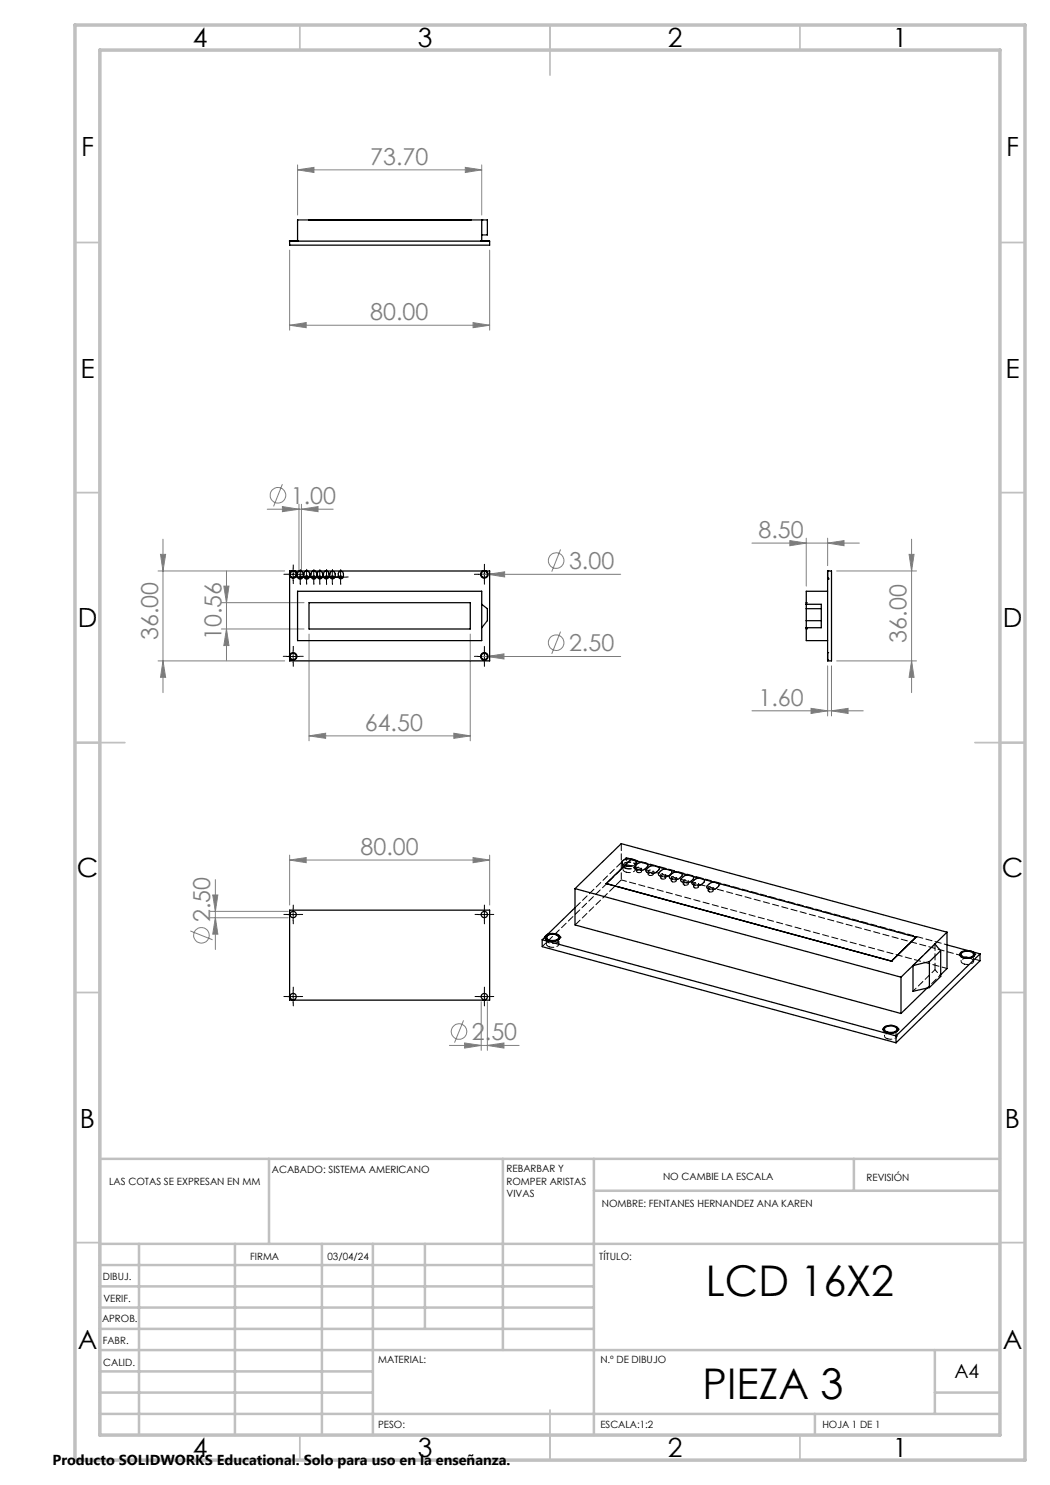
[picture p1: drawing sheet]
<svg xmlns="http://www.w3.org/2000/svg" width="210mm" height="297mm" viewBox="0 0 210 297" stroke-linecap="round" stroke-linejoin="round" font-family="sans-serif">
<g fill="none" stroke="#808080" stroke-width=".2">
<path d="M59.5 34l3.3-.5v1zM59.5 33v10M59.5 34h36.8M93.1 33.5l3.2 .5-3.2 .5zM96.3 33v10M57.9 50v16M97.9 50v16M57.9 65l3.3-.5v1zM57.9 65h40M94.6 64.5l3.3 .5-3.3 .5zM56.5 96.8l-1.8 4.5M31.6 114.2h25.3"/>
<path d="M32.1 110.9h1l-.5 3.3zM32.6 107.8v30.7M44.8 117.2h1l-.5 3.3zM45.3 114.2v17.9M53.4 101.8h13.2M56.5 101.3l3.3 .5-3.3 .5zM59.8 100.9v13.5M60.3 101.8l3.3-.5v1zM60.3 100.9v13.5M96.1 114.9h28M97.6 114.9l3.3-.5v1zM112.1 109.9l-1.8 4.4"/>
<path d="M150.4 108.6h21.5M158 108.1l3.3 .5-3.3 .5zM161.3 107.6v9.6M165.5 108.6l3.3-.5v1zM165.5 107.6v5.5M167.3 114.2h16M181.8 110.9h1l-.5 3.3zM182.3 107.8v30.7M31.6 132.2h25.3M32.6 132.2l.5 3.3h-1zM44.3 120.5h16.5M44.3 125.8h16.5"/>
<path d="M45.3 125.8l.5 3.3h-1zM61.8 126.8v21.4M94.1 126.8v21.4M96.2 131.3h27.9M97.5 131.3l3.3-.5v1zM112.1 126.3l-1.8 4.5M165.5 133.2v10M166.3 133.2v10M167.3 132.2h16M182.3 132.2l.5 3.3h-1zM61.8 147.2l3.3-.6v1.1zM61.8 147.2h32.3"/>
<path d="M90.8 146.6l3.3 .6-3.3 .5zM150.4 142.2h22.2M162.2 141.7l3.3 .5-3.3 .5zM166.3 142.2l3.3-.5v1zM42.5 179h1.1l-.5 3.3zM43.1 175.9v14M57.9 172l3.3-.5v1zM57.9 171v10M57.9 172h40M94.6 171.5l3.3 .5-3.3 .5zM97.9 171v10M38.1 186.2l4.4 1.8"/>
<path d="M42.1 182.3h15.5M42.1 183.5h15.5M43.1 183.5l.5 3.3h-1.1zM89.9 209.1h13.9M92.7 204.1l-1.8 4.4M92.9 208.6l3.3 .5-3.3 .5zM96.2 200.3v9.8M97.5 209.1l3.3-.5v1zM97.5 200.3v9.8"/>
<circle cx="55.6" cy="99.1" r="1.56"/>
<circle cx="111.2" cy="112.1" r="1.56"/>
<circle cx="111.2" cy="128.5" r="1.55"/>
<circle cx="40.3" cy="187.1" r="1.55"/>
<circle cx="91.8" cy="206.3" r="1.56"/>
</g>
<g fill="none" stroke="#000" stroke-width=".2" stroke-dasharray="15.2 1.3 1.3 1.3">
<path d="M57.4 114.9h-.6M58.7 113.6v-.6M58.7 116.1v.6M58.8 115.4h-.2M59.9 114.9h.6M60.1 114.2v-.3M60.1 116.7v.2M60.1 115.4h-.3M61.3 115.4h.3M61.3 114.1v-.2M61.3 116.6v.3M61.5 115.4h-.2"/>
<path d="M62.6 115.4h.2M62.7 115.4h-.2M62.8 114.1v-.2M62.8 116.6v.3M64 114.1v-.2M64 116.6v.3M64 115.4h.3M64.1 115.4h-.3M65.2 115.4h.3M65.2 115.4h-.2M65.3 114.1v-.2M65.3 116.6v.3"/>
<path d="M66.5 114.1v-.2M66.5 116.6v.3M66.6 115.4h.2M66.9 115.4h-.3M67.7 115.4h.3M68.1 114.1v-.2M68.1 116.6v.3M69.4 115.4h.2M95.6 114.9h-.7M96.9 113.6v-.7M96.9 116.1v.8M98.1 114.9h.8"/>
<path d="M57.4 131.3h-.7M58.7 130v-.7M58.7 132.5v.8M59.9 131.3h.8M95.6 131.3h-.7M96.9 130v-.7M96.9 132.5v.8M98.1 131.3h.8M57.4 199.3h-.6M57.4 182.9h-.6M58.7 198.1v-.7M58.7 181.6v-.6"/>
<path d="M58.7 184.1v.7M59.9 199.3h.6M59.9 182.9h.6M95.6 182.9h-.6M95.6 199.3h-.6M96.9 181.6v-.6M96.9 184.1v.7M96.9 198.1v-.7M98.1 182.9h.7M98.1 199.3h.7M58.7 200.6v.6M96.9 200.6v.6"/>
</g>
<g fill="none" stroke="#000" stroke-width=".2">
<path d="M57.4 114.9h2.5M58.6 113.6v2.5M58.8 115.4h2.5M60 114.2v2.5M60.1 115.4h2.5M61.3 114.1v2.5M61.5 115.4h7.9M62.8 114.2v2.5M64 114.2v2.5M65.3 114.2v2.5M66.5 114.2v2.5M68.1 114.2v2.5"/>
<path d="M95.6 114.9h2.5M96.9 113.6v2.5M57.4 131.3h2.5M58.6 130v2.5M95.6 131.3h2.5M96.9 130v2.5M57.4 199.3h2.5M57.4 182.9h2.5M58.6 181.6v2.5M58.6 198.1v2.5M95.6 199.3h2.5M95.6 182.9h2.5"/>
<path d="M96.9 181.6v2.5M96.9 198.1v2.5"/>
</g>
<g fill="none" stroke="#c0c0c0" stroke-width=".35">
<path d="M60 5v5M110 5v10M160 5v5M15 48.5h5M200 48.5h5M15 98.5h5M200 98.5h5M15 148.5h10M195 148.5h10M15 198.5h5M200 198.5h5M15 248.5h5"/>
<path d="M200 248.5h5M60 287v5M110 282v10M160 287v5"/>
</g>
<g fill="none" stroke="#c0c0c0" stroke-width=".5">
<path d="M53.8 231.8v17M100.6 231.8v38.2M118.8 231.8v55.2M118.8 238.2h81.2M170.8 231.8v6.4M200 231.8h-180v55.2M20 248.8h180M20 257.3h98.8M20 253h98.8M27.8 248.8v38.2M47 248.8v38.2M64.4 248.8v38.2"/>
<path d="M74.6 248.8v38.2M85 248.8v17M20 265.8h98.8M20 261.5h98.8M20 278.5h54.6M20 274.3h54.6M20 270h180M187 278.5h13M187 270v12.8M20 282.8h180M163 282.8v4.2"/>
</g>
<path d="M15 5h190v287h-190zM20 10h180v277h-180z" fill="none" stroke="#c0c0c0" stroke-width=".7"/>
<g fill="#808080">
<path d="M97.6 114.9l3.3-.5v1z"/>
<path d="M61.8 147.2l3.3-.6v1.1zM90.8 146.6l3.3 .6-3.3 .5zM97.5 131.3l3.3 .5v-1zM56.5 101.3l3.3 .5-3.3 .5zM60.3 101.8l3.3-.5v1zM158 108.1l3.3 .5-3.3 .5zM165.5 108.6l3.3-.5v1zM162.2 141.7l3.3 .5-3.3 .5zM166.3 142.2l3.3-.5v1zM57.9 65l3.3-.5v1zM94.6 64.5l3.3 .5-3.3 .5zM59.5 34l3.3-.5v1zM93.1 33.5l3.2 .5-3.2 .5zM92.9 208.6l3.3 .5-3.3 .5zM97.5 209.1l3.3-.5v1zM57.9 172l3.3-.5v1zM94.6 171.5l3.3 .5-3.3 .5z"/>
<path d="M32.6 132.2l.5 3.3h-1zM32.1 110.9h1l-.5 3.3z"/>
<path d="M44.8 117.2h1l-.5 3.3zM45.3 125.8l.5 3.3h-1zM181.8 110.9h1l-.5 3.3zM182.3 132.2l.5 3.3h-1zM42.5 179h1.1l-.5 3.3zM43.1 183.5l.5 3.3h-1.1z"/>
</g>
<g fill="none" stroke="#000" stroke-width=".25">
<path d="M57.9 48.2h.1M57.9 48.2h1.5M57.9 48.2h40v.8h-40zM59.4 48.2h.1M61.8 44h.1M94.1 44h.1M96.1 48.2h.1M96.1 48.2h1.5M96.3 44h.1M96.3 47h1.2v-3h-38l-.1 4.2M96.3 44v4.2M97.6 48.2h.1"/>
<path d="M57.9 115.1v15.9M58.3 114.2h-.4v.4M58.9 114.2h37.7M59.5 118.2h36.8v9.9h-36.8zM59.7 114.3a.58 .58 0 0 1 .6 0 .58 .58 0 0 1 .3 .5v.4a.6 .6 0 0 1-.6 .6 .6 .6 0 0 1-.6-.6l.1-.7zM61 114.3a.58 .58 0 0 1 .9 .5v.4a.56 .56 0 0 1-.6 .6 .56 .56 0 0 1-.5-.6v-.6zM62.4 114.3a.56 .56 0 0 1 .6 0 .56 .56 0 0 1 .3 .5v.4a.56 .56 0 0 1-.5 .6 .56 .56 0 0 1-.6-.6v-.6zM63.6 114.4a.55 .55 0 0 1 .6-.1 .55 .55 0 0 1 .3 .5v.4a.55 .55 0 0 1-.5 .6 .55 .55 0 0 1-.6-.6zM64.8 114.4a.55 .55 0 0 1 .7-.1 .55 .55 0 0 1 .3 .5v.4a.55 .55 0 0 1-.6 .6 .55 .55 0 0 1-.5-.6zM66.2 114.3a.54 .54 0 0 1 .8 .5v.4a.53 .53 0 0 1-.5 .5 .53 .53 0 0 1-.5-.5v-.6zM67.8 114.4a.54 .54 0 0 1 .6-.1 .54 .54 0 0 1 .3 .5v.4a.51 .51 0 0 1-.5 .5 .51 .51 0 0 1-.5-.5zM97.1 114.2h.8v18h-40v-.7"/>
<path d="M165.5 114.1h.1M165.5 115.6h.1M165.5 115.7h.1M165.5 115.8h.1M165.5 114.1v.1M165.5 114.1v1.5M165.5 115.6v.1M165.5 118.2h-4.2v9.9h4.2M165.5 114.2h.8v18h-.8zM61.8 120.5h32.3v5.3h-32.3zM96.3 120.9l1.2 .8v2.4l-1.2 1.5M161.3 125.6h.1"/>
<path d="M161.3 120.9h.1M161.3 120.5h.1M161.3 125.8h.1M161.3 120.9h3v4.7h-3M161.3 124.1h3M161.3 121.7h3M165.5 130.5h.1M165.5 132h.1M165.5 130.5v1.5M115 177.7v7.3l65.2 17.7M115 177.7l65.2 17.7M115 177.7l9.2-9 65.2 17.7"/>
<path d="M121.2 176.7l57.1 15.5M121.2 176.7l5-4.8 57 15.5M121.2 176.7h.1M57.9 199.1v.5M57.9 182.6v.6M57.9 182h40v18h-40zM108.4 188l70.8 19.2M108.4 188v1.3l70.8 19.3M109 187.5h.1M109 187.5a1.39 1.39 0 0 0 1.7 .7l.8-.2 .5-.5M109 187.4l-.6 .6M109.2 187.1a2.18 2.18 0 0 1 2.8 .2 1.02 1.02 0 0 1-1.3 .9 1.41 1.41 0 0 1-1.7-.8z"/>
<path d="M109.4 187.2a1.56 1.56 0 0 1 2.4 .3 1.6 1.6 0 0 1-2.5 .1zM111.7 187.5a1.51 1.51 0 0 0-2.3-.3v.6M112 187.5h.1M115 181.5l-5.5 5.4M178.3 192.2h.1M180.2 195.4v7.3M182.6 193.1h.1M182.6 193.1l-2.4 2.3M182.6 193.1v5.2l3.3-.8M183.2 187.4h.1M183.2 187.4l-4.9 4.8M185.4 197.6l-5.2 5.1"/>
<path d="M185.9 192.3l-3.3 .8M185.9 192.3v5.2M187 188.8l-4.4 4.3M187 188.8l1.1 1.3M188.1 190.1l-2.2 2.2M188.1 190.1v5.2l-2.2 2.2M189.4 186.4v7.3l-1.3 1.3M189.4 189l4.2 1.1M189.4 186.4l-2.4 2.4M191.9 190.9h.1M191.9 190.9a1.9 1.9 0 0 0 2.9 .4l.1-.4M192.2 190.5a2.24 2.24 0 0 1 2.7 .2 1.42 1.42 0 0 1-1.9 .9 .8 .8 0 0 1-.9-1z"/>
<path d="M192.2 190.7a1.79 1.79 0 0 1 2.5 .1 1.26 1.26 0 0 1-1.8 .6l-.6-.3zM194.6 190.4l1.4 .4M194.9 190.9h.1M196 190.8l-16.8 16.4M196 190.8v1.4l-16.8 16.4M58.3 200h.6M96.6 200h.5M176.6 205.8h.1M176.6 205.8a1.85 1.85 0 0 0 2.8 .4l.2-.4M176.7 205.6a2.09 2.09 0 0 1 2.9 .1 1.02 1.02 0 0 1-1.3 .9 1.36 1.36 0 0 1-1.7-.9zM177 205.5a1.59 1.59 0 0 1 2.4 .4 1.6 1.6 0 0 1-2.5 0zM179.2 207.2v1.4"/>
<path d="M179.6 205.8h.1"/>
<circle cx="58.6" cy="114.9" r=".76"/>
<circle cx="58.6" cy="114.9" r=".68"/>
<circle cx="58.6" cy="114.9" r=".63"/>
<circle cx="60" cy="115.4" r=".25"/>
<circle cx="61.3" cy="115.4" r=".25"/>
<circle cx="62.8" cy="115.4" r=".26"/>
<circle cx="64" cy="115.4" r=".26"/>
<circle cx="65.3" cy="115.4" r=".25"/>
<circle cx="66.5" cy="115.4" r=".25"/>
<circle cx="68.1" cy="115.4" r=".26"/>
<circle cx="96.9" cy="114.9" r=".76"/>
<circle cx="96.9" cy="114.9" r=".63"/>
<circle cx="58.6" cy="131.3" r=".75"/>
<circle cx="58.6" cy="131.3" r=".62"/>
<circle cx="96.9" cy="131.3" r=".75"/>
<circle cx="96.9" cy="131.3" r=".62"/>
<circle cx="58.6" cy="182.9" r=".63"/>
<circle cx="58.6" cy="199.3" r=".63"/>
<circle cx="96.9" cy="182.9" r=".63"/>
<circle cx="96.9" cy="199.3" r=".63"/>
</g>
<path d="M125.3 171.5v1.4M127 172l62.4 17M111.8 188.8v-1.3M185.5 197.6l2.7-2.6M192.2 190.9v1.4M194.7 192.3v-1.4M176.9 205.8v1.4M179.4 207.2v-1.4" fill="none" stroke="#000" stroke-width=".2" stroke-dasharray="1.3 .6" stroke-dashoffset=".7"/>
<g fill="none" stroke="#000" stroke-width=".2" stroke-dasharray="1.3 .6" stroke-dashoffset=".2">
<path d="M125.2 173.1a1.45 1.45 0 0 0 2-.7 1.72 1.72 0 0 0-2.7 .1l.1 .3 .6 .3M125.2 173.7a1.45 1.45 0 0 0 2-.7 1.72 1.72 0 0 0-2.7 .1l.1 .3 .6 .3M125.3 172.9l70.7 19.2M127 173.2l-.1 .2a.91 .91 0 0 0 1.2 .7l.9-.3M129.3 173.9l-.1 .1a.9 .9 0 0 0 1.3 .7l.8-.3M129.5 173.4l.1-.2a.91 .91 0 0 0-1.3-.7l-.9 .3M131.7 174l.1-.1a.9 .9 0 0 0-1.2-.8l-.9 .3M131.8 174.5l-.1 .2a.9 .9 0 0 0 1.3 .7l.8-.3M134.3 174.7l.1-.2a.9 .9 0 0 0-1.3-.7l-.9 .3M136.2 175.7l-.1 .2a.86 .86 0 0 0 1.2 .7l.9-.3M138.6 175.9l.1-.2a.86 .86 0 0 0-1.2-.7l-.8 .3M112 187.5a1.55 1.55 0 0 0-1.9-.8l-.6 .2"/>
<path d="M189.4 193.7l-65.1-17.7"/>
</g>
<path d="M124.3 176l-9.3 9" fill="none" stroke="#000" stroke-width=".2" stroke-dasharray="1.3 .6" stroke-dashoffset="-.1"/>
<g fill="none" stroke="#000" stroke-width=".2" stroke-dasharray="1.3 .6">
<path d="M124.3 172.5h.1M124.5 172.5v.6M125.3 171.5l-.4 .4M126.2 171.9l-5 4.8M126.2 171.9h.1M126.8 173.5h.1M127 173.2h.1M127.2 173.1v-.6M127.3 173.7v.6M127.3 172.5h.1M127.4 172.8l-.4 .4M127.4 172.8h.1"/>
<path d="M128.3 174.3v-.6M129 173.8h.1M129.2 174.1h.1M129.3 173.9h.1M129.5 173.4l-.5 .4M129.5 173.4h.1M129.6 173.1h.1M129.6 174.2v.6M129.7 173.4l-.4 .5M129.7 173.4h.1M130.6 174.8v-.6M131.3 174.4h.1"/>
<path d="M131.7 174.8h.1M131.7 174l-.4 .4M131.7 174h.1M131.8 174.5h.1M131.9 173.7h.1M132.1 175v.6M132.2 174.1l-.4 .4M132.2 174.1h.1M133.1 175.6v-.6M133.8 175.1h.1M133.9 175.4h.1M134 175.1h.1"/>
<path d="M134.3 175.5v.6M134.3 174.7l-.5 .4M134.3 174.7h.1M134.4 174.4h.1M134.4 174.7l-.4 .4M134.4 174.7h.1M135.3 176.1v-.6M135.9 175.6v.1M136.1 176h.1M136.2 175.7h.1M136.3 175.2l-.4 .5M136.3 175.2l-.4 .4"/>
<path d="M136.3 175.2h.1M136.5 175h.1M136.6 176.2v.6M136.7 175.3l-.5 .4M136.7 175.3h.1M137.6 176.8v-.6M138.2 176.3h.1M138.4 176.6h.1M138.5 176.3v.1M138.6 175.9l-.4 .4M138.6 175.9h.1M138.7 176.8v.6"/>
<path d="M138.7 175.6h.1M138.9 175.9l-.4 .5M138.9 175.9l-.4 .4M138.9 175.9h.1M139.7 177.4v-.6M140.4 176.9h.1M140.8 176.5l-.4 .4M140.8 176.4l-.4 .5M140.8 176.4v.1M140.9 176.2h.1M141.3 177.4h.1M141.5 177.2h.1"/>
<path d="M141.6 177.5v.6M141.9 176.8l-.4 .4M141.9 176.7l-.4 .5M141.9 176.7v.1M142.6 178.1v-.6M143.3 177.7h.1M143.7 177.2l-.4 .5M143.7 177.2h.1M143.8 177h.1M109 187.4h.1M109 187.4v.1M109.3 187.4v.6"/>
<path d="M109.6 186.9h-.1M111.6 188.3v-.5M111.6 187.8l.2-.3M111.8 187.5v-.1M187 188.8h.1M187 193.9v-5.1M193.6 190.1h.1M194.6 190.4h.1"/>
</g>
<path d="M124.3 168.7v7.3M124.4 172.4l-9.4 9.1M125.1 173.2a1.78 1.78 0 0 0 2.2-.7 1.73 1.73 0 0 0-2.3-.6 .61 .61 0 0 0-.6 .5 .61 .61 0 0 0 .5 .7l.2 .1" fill="none" stroke="#000" stroke-width=".2" stroke-dasharray="1.3 .6" stroke-dashoffset="-.2"/>
<g fill="none" stroke="#000" stroke-width=".2" stroke-dasharray="1.3 .6" stroke-dashoffset=".3">
<path d="M124.4 172.4a1.52 1.52 0 0 0 2 .8l.3-.1a.59 .59 0 0 0 .6-.4 .59 .59 0 0 0-.3-.7M124.9 171.9l-.5 .5M125.3 172.9l-16.8 16.4M134 175.1l-.1 .2a.86 .86 0 0 0 1.2 .7l.8-.3M134 175.1l-.1 .2a.86 .86 0 0 0 1.2 .6l.8-.3M136.3 175.2l.1-.1a.86 .86 0 0 0-1.2-.7l-.8 .3M138.5 176.4l-.1 .1a.83 .83 0 0 0 1.2 .7l.8-.3M138.5 176.3l-.1 .2a.83 .83 0 0 0 1.2 .6l.8-.2M140.8 176.5l.1-.2a.83 .83 0 0 0-1.2-.6l-.8 .2M140.8 176.4l.1-.1a.83 .83 0 0 0-1.2-.7l-.8 .3M141.5 177.2l-.1 .1a.92 .92 0 0 0 1.3 .6l.6-.2M143.7 177.2l.1-.1a.92 .92 0 0 0-1.3-.6l-.6 .3"/>
<path d="M143.7 177.2l.1-.1a.92 .92 0 0 0-1.3-.6l-.6 .2M109.5 186.9l-.5 .5M195 190.9l-.4-.5M178.8 205.2a1.75 1.75 0 0 0-2.2 .6"/>
</g>
<path d="M126 171.7l-1.1 .2M126.2 171.9l57 15.5M193.6 190.1a1.45 1.45 0 0 0-1.6 .8M179.6 205.8l-.1-.3-.7-.3" fill="none" stroke="#000" stroke-width=".2" stroke-dasharray="1.3 .6" stroke-dashoffset=".6"/>
<g fill="none" stroke="#000" stroke-width=".2" stroke-dasharray="1.3 .6" stroke-dashoffset=".4">
<path d="M124.6 173.1v.8M124.9 171.9l-.5 .5M125.3 171.5l.7 .2M125.3 173.7a.59 .59 0 0 1-.7-.7 .59 .59 0 0 1 .7-.5 1.42 1.42 0 0 1 1.8 .6 1.43 1.43 0 0 1-1.8 .6M125.3 174.4a1.55 1.55 0 0 0 1.8-.5 1.53 1.53 0 0 0-2.5-.1l.2 .5 .5 .1M127.1 173.9v-.8M127.6 173.9l.6-.1a.44 .44 0 0 0-.2-.4 .44 .44 0 0 0-.5 .1l-.2 .3 .3 .1M127.6 174.5l.6-.1a.44 .44 0 0 0-.2-.4 .44 .44 0 0 0-.5 .1l-.2 .3 .3 .1M129.9 174.5l.6-.1a.44 .44 0 0 0-.2-.5 .44 .44 0 0 0-.5 .2l-.1 .2 .2 .2M129.9 175.1l.6-.1a.44 .44 0 0 0-.2-.5 .44 .44 0 0 0-.5 .2l-.1 .2 .2 .2M132.4 175.2l.7-.1a.44 .44 0 0 0-.3-.4 .44 .44 0 0 0-.5 .1l-.1 .3 .2 .1M132.4 175.8l.7-.1a.44 .44 0 0 0-.3-.4 .44 .44 0 0 0-.5 .1l-.1 .3 .2 .1"/>
<path d="M134.5 175.8l.7-.1a.44 .44 0 0 0-.3-.5 .44 .44 0 0 0-.5 .2l-.1 .2 .2 .2M134.5 176.4l.7-.1a.44 .44 0 0 0-.3-.5 .44 .44 0 0 0-.5 .2l-.1 .2 .2 .2M136.9 176.4l.7-.1a.44 .44 0 0 0-.3-.4 .44 .44 0 0 0-.5 .1l-.1 .3 .2 .1M136.9 177l.7-.1a.44 .44 0 0 0-.3-.4 .44 .44 0 0 0-.5 .1l-.1 .3 .2 .1M139 177l.6-.1a.44 .44 0 0 0-.2-.5 .44 .44 0 0 0-.6 .2l-.1 .2 .3 .2M139 177.6l.6-.1a.44 .44 0 0 0-.2-.5 .44 .44 0 0 0-.6 .2l-.1 .2 .3 .2M141.9 177.8l.7-.1a.44 .44 0 0 0-.3-.5 .44 .44 0 0 0-.5 .2l-.1 .2 .2 .2M141.9 178.4l.7-.1a.44 .44 0 0 0-.3-.5 .44 .44 0 0 0-.5 .2l-.1 .2 .2 .2M109.3 188v.8M109.5 186.9l-.5 .5M109.9 189.4a1.55 1.55 0 0 0 1.9-.6 1.53 1.53 0 0 0-2.5 0l.2 .4 .4 .2M187 188.8l-4.4 4.3"/>
<path d="M187 193.9l-4.4 4.3M192.9 192.8a1.55 1.55 0 0 0 1.8-.5 1.53 1.53 0 0 0-2.5-.1l.3 .4 .4 .2M177.6 207.8a1.55 1.55 0 0 0 1.8-.6 1.53 1.53 0 0 0-2.5 0l.2 .4 .5 .2"/>
</g>
<path d="M188.2 195.3l-1.2-1.4" fill="none" stroke="#000" stroke-width=".2" stroke-dasharray="1.3 .6" stroke-dashoffset=".9"/>
<path d="M126 171.7l1 .3M127 172l-1-.3M193.6 190.1l1 .3M194.6 190.4l-1-.3" fill="none" stroke="#000" stroke-width=".2" stroke-dasharray="1.3 .6" stroke-dashoffset=".5"/>
<path d="M111.6 188.3a1.86 1.86 0 0 1-2.3-.1l.1-.5" fill="none" stroke="#000" stroke-width=".2" stroke-dasharray="1.3 .6" stroke-dashoffset=".1"/>
<g font-size="8.5">
<text x="141.2" y="259.3">LCD 16X2</text>
<text x="140.5" y="279.7">PIEZA 3</text>
</g>
<g font-size="5.3">
<text x="38.5" y="9.5">4</text>
<text x="83.5" y="9.5">3</text>
<text x="133.6" y="9.5">2</text>
<text x="178.6" y="9.5">1</text>
<text x="16.2" y="31.3">F</text>
<text x="201.2" y="31.3">F</text>
<text x="16.1" y="75.5">E</text>
<text x="201.1" y="75.5">E</text>
<text x="15.5" y="125.5">D</text>
<text x="200.5" y="125.5">D</text>
<text x="15.4" y="175.5">C</text>
<text x="200.4" y="175.5">C</text>
<text x="16" y="225.5">B</text>
<text x="201" y="225.5">B</text>
<text x="15.5" y="269.8">A</text>
<text x="200.5" y="269.8">A</text>
<text x="38.5" y="291.5">4</text>
<text x="83.5" y="291.5">3</text>
<text x="133.6" y="291.5">2</text>
<text x="178.6" y="291.5">1</text>
</g>
<g font-size="4.7" fill="#808080">
<text x="74" y="32.9">73.70</text>
<text x="74" y="64">80.00</text>
<text x="58.2" y="100.8">1.00</text>
<text x="151.7" y="107.6">8.50</text>
<text x="113.8" y="113.8">3.00</text>
<text x="31.6" y="128" transform="rotate(-90 31.6 128)">36.00</text>
<text x="44.3" y="128" transform="rotate(-90 44.3 128)">10.56</text>
<text x="113.8" y="130.2">2.50</text>
<text x="181.3" y="128.5" transform="rotate(-90 181.3 128.5)">36.00</text>
<text x="151.7" y="141.1">1.60</text>
<text x="73" y="146.1">64.50</text>
<text x="72.1" y="171">80.00</text>
<text x="42" y="184.5" transform="rotate(-90 42 184.5)">2.50</text>
<text x="94.4" y="208">2.50</text>
</g>
<text font-size="3.9" x="190.9" y="275.5">A4</text>
<text font-size="2.9" x="10.5" y="292.9">Producto SOLIDWORKS Educational. Solo para uso en la enseñanza.</text>
<g font-size="2">
<text x="21.8" y="237.1">LAS COTAS SE EXPRESAN EN MM</text>
<text x="54.4" y="234.6">ACABADO: SISTEMA AMERICANO</text>
<text x="101.3" y="234.5">REBARBAR Y</text>
<text x="101.3" y="237">ROMPER ARISTAS</text>
<text x="101.3" y="239.5">VIVAS</text>
<text x="132.6" y="236">NO CAMBIE LA ESCALA</text>
<text x="173.3" y="236.2">REVISIÓN</text>
<text x="120.4" y="241.4">NOMBRE: FENTANES HERNANDEZ ANA KAREN</text>
<text x="50" y="251.9">FIRMA</text>
<text x="65.5" y="251.9">03/04/24</text>
<text x="119.9" y="251.9">TÍTULO:</text>
<text x="20.6" y="256.1">DIBUJ.</text>
<text x="20.7" y="260.3">VERIF.</text>
<text x="20.4" y="264.4">APROB.</text>
<text x="20.5" y="268.8">FABR.</text>
<text x="20.7" y="273.1">CALID.</text>
<text x="75.6" y="272.5">MATERIAL:</text>
<text x="120.1" y="272.5">N.º DE DIBUJO</text>
<text x="75.6" y="285.5">PESO:</text>
<text x="120.1" y="285.6">ESCALA:1:2</text>
<text x="164.5" y="285.6">HOJA 1 DE 1</text>
</g>
</svg>
